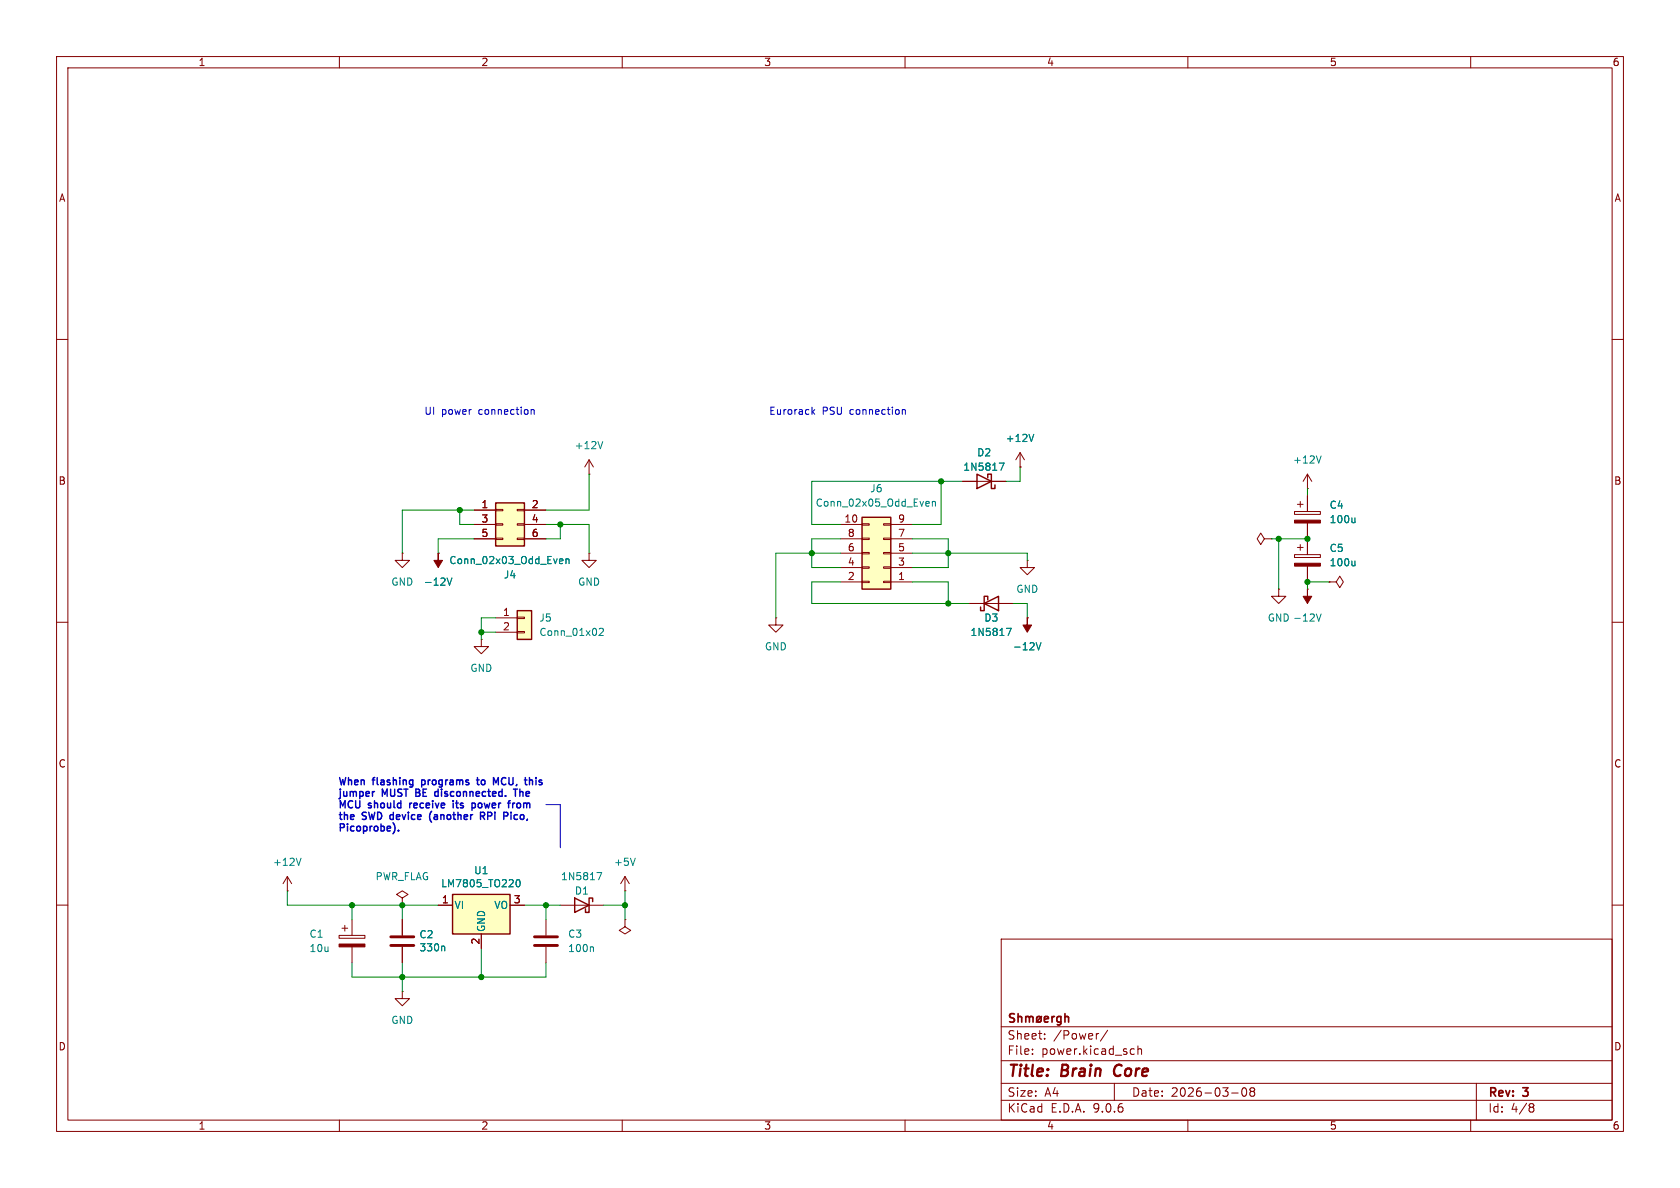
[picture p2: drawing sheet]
<svg xmlns="http://www.w3.org/2000/svg" width="297mm" height="210mm" viewBox="0 0 297 210" stroke-linecap="round" stroke-linejoin="round" font-family="sans-serif">
<g fill="none" stroke="#840000" stroke-width=".18">
<path d="M10 10h277v190h-277zM12 12h273v186h-273zM60 10v2M110 10v2M160 10v2M210 10v2M260 10v2M10 60h2M285 60h2M71.1 97.8v1.3h-1.3l1.3 1.2 1.3-1.2h-1.3M71.1 97.8h.1M77.5 97.8h.1"/>
<path d="M231.1 86.4h.1M231.1 83.8l-.7 1.3M231.1 83.8l.8 1.3M231.1 83.8v2.6M10 110h2M85.1 113v1.3h1.3l-1.3 1.3-1.3-1.3h1.3M85.1 113h.1M285 110h2M110.5 157.5h.1M110.5 154.9l-.8 1.3M110.5 154.9l.8 1.3M110.5 154.9v2.6"/>
<path d="M10 160h2M110.5 162.6v1.2l1 .7-1 .6-1-.6 1-.7M110.5 162.6h.1M177 166h108v32h-108zM285 160h2M60 198v2M110 198v2M160 198v2M177 194.5h108M177 191.5h108M177 187.5h108M177 181.5h108"/>
<path d="M182.5 186.3v.1M182.5 185.5v.1M184.7 183.6v.1M184.7 182.8v.1M194.2 182.7l-.2 .1M195.8 182.1l-1.3 2M197 191.5v3M200.1 185.4l.4 .1M200.5 186.3l-.4 .1M201.2 185.5l.2-.1 .3 .1 .1 .9M201.2 184.9v1.5M210 198v2"/>
<path d="M217.7 193.2h1.2M219.7 192.4l.2-.1a.81 .81 0 0 1 .6 .6 .81 .81 0 0 1-.3 .8l-.2 .1a.81 .81 0 0 1-.3-1.4zM221.2 192.9l-.2-.2 .2-.4 .5 .1 .1 .2-.3 .3M221.2 192.9l-.2 .3v.5l.2 .1 .5-.1 .1-.2-.1-.4-.2-.2M221.2 192.9h.3M260 198v2M261 191.5v6.5M270.6 195.1l.4 .1 .2 .2-.3 .3M270.6 195.7h.3M270.9 195.7l.2 .2 .1 .4-.2 .2-.4 .1"/>
</g>
<path d="M197.2 188.5a1.27 1.27 0 0 0 0 1.6" fill="none" stroke="#840000" stroke-width=".4"/>
<g fill="none" stroke="#840000" stroke-width=".3">
<path d="M179.3 179.3l-.5-.1-.2 .1v.5l.6 .2 .1 .4-.2 .3-.6-.1M180 179.8l.2-.1 .4 .1v.9M180 179.2v1.5M181.3 179.8l.5-.1 .2 .2M181.3 179.7v1M182 179.9l.2-.2 .4 .1v.9M182 179.9v.8M183.4 179.8l.4-.1 .3 .3v.4l-.3 .3-.4-.1-.1-.2v-.4zM184.1 179.7l-.9 1M186 179.7v1M186.4 179.7l-.3 .1-.1 .2M187.6 179.8l-.5-.1-.3 .3v.4l.2 .2h.6"/>
<path d="M187.6 179.7v1.2l-.3 .3-.4-.1M188.3 179.8l.2-.1 .3 .1 .1 .9M188.3 179.2v1.5M184.6 180.2l.7-.2v-.2l-.5-.1-.2 .2 .1 .7h.6"/>
</g>
<path d="M233.6 80.6l-.5 1.3M79 102.2l.5 1.2 .4-1.2M112.3 151.7l-.4 1.3" fill="none" stroke="#008484" stroke-width=".18"/>
<path d="M77.5 97.8v1.3h.7l-.7 1.2-.8-1.2h.8z" fill="#840000" stroke="#840000" stroke-width=".18"/>
<path d="M80 158.1h10.2v7h-10.2z" fill="#ffffc2"/>
<path d="M80 158.1h10.2v7h-10.2zM101.6 158.8l2.5 1.2-2.5 1.3zM104.8 159.4v-.6h-.7v2.5h-.6v-.6" fill="none" stroke="#840000" stroke-width=".25"/>
<g fill="none" stroke="#840000" stroke-width=".18">
<path d="M104.1 83.8h.1M104.1 97.8v1.3h-1.2l1.2 1.2 1.3-1.2h-1.3M104.1 97.8h.1M104.1 81.3l.8 1.3M104.1 81.3l-.7 1.3M104.1 81.3v2.5M137.2 109.2v1.3h1.2l-1.2 1.3-1.3-1.3h1.3M137.2 109.2h.1M50.8 157.5h.1M50.8 154.9l-.8 1.3M50.8 154.9l.8 1.3M50.8 154.9v2.6"/>
<path d="M71.1 158.8l1-.7-1-.6-1 .6 1 .7v1.2M59.9 165.4h4.6v.5h-4.6zM60.5 164.1h1M61 163.6v1M62.2 162.6v2.8M62.2 167.4v2.8M71.1 160h.1M71.1 175.3v1.2h1.3l-1.3 1.3-1.3-1.3h1.3M71.1 175.3h.1M77.5 160h2.5M85.1 165.1v2.5M90.2 160h2.5"/>
<path d="M96.5 162.6v2.8M96.5 167.4v2.8M99.1 160h7.6"/>
</g>
<path d="M106.6 78l-.5 1.3M53.2 151.7l-.4 1.3M91.4 155.6l.1-.1a.68 .68 0 0 1 .5 .6 .68 .68 0 0 1-.5 .7 .84 .84 0 0 1-.1-1.2zM105.5 154.2h.9l-.6 1.3M104.7 167.4l.2 .2v.6" fill="none" stroke="#008484" stroke-width=".18"/>
<path d="M94.5 165.6h4.1M94.5 167.1h4.1" fill="none" stroke="#840000" stroke-width=".51"/>
<path d="M59.9 166.9h4.6v.5h-4.6z" fill="#840000" stroke="#840000" stroke-width=".18"/>
<path d="M152.4 91.4h5.1v12.7h-5.1z" fill="#ffffc2"/>
<path d="M152.4 91.4h5.1v12.7h-5.1z" fill="none" stroke="#840000" stroke-width=".25"/>
<g fill="none" stroke="#840000" stroke-width=".18">
<path d="M148.6 97.8h3.8M148.6 95.3h3.8M148.6 92.7h3.8M152.4 97.7h1.3v.2h-1.3zM152.4 95.1h1.3v.3h-1.3zM152.4 92.6h1.3v.2h-1.3zM156.2 97.7h1.3v.2h-1.3zM156.2 95.1h1.3v.3h-1.3zM156.2 92.6h1.3v.2h-1.3zM157.5 97.8h3.8M157.5 95.3h3.8M157.5 92.7h3.8"/>
<path d="M148.6 102.9h3.8M148.6 100.3h3.8M152.4 102.7h1.3v.3h-1.3zM152.4 100.2h1.3v.3h-1.3zM156.2 102.7h1.3v.3h-1.3zM156.2 100.2h1.3v.3h-1.3zM157.5 102.9h3.8M157.5 100.3h3.8"/>
</g>
<path d="M163.9 88.6l.3 .1 .1 .2-.6 .2M164.2 89.4l-.3 .1M164.8 88.8l.2-.2 .3 .1 .1 .8M164.8 88.6v.9" fill="none" stroke="#008484" stroke-width=".18"/>
<path d="M87.6 88.9h5.1v7.6h-5.1z" fill="#ffffc2"/>
<path d="M87.6 88.9h5.1v7.6h-5.1z" fill="none" stroke="#840000" stroke-width=".25"/>
<g fill="none" stroke="#840000" stroke-width=".18">
<path d="M83.8 90.2h3.8M83.8 92.7h3.8M83.8 95.3h3.8M87.6 90h1.3v.3h-1.3zM87.6 92.6h1.3v.2h-1.3zM87.6 95.1h1.3v.3h-1.3zM91.4 90h1.3v.3h-1.3zM91.4 92.6h1.3v.2h-1.3zM91.4 95.1h1.3v.3h-1.3zM92.7 90.2h3.8M92.7 92.7h3.8M92.7 95.3h3.8"/>
<path d="M228.9 98h4.5v.6h-4.5zM229.4 96.8h1M229.9 96.3v1M231.1 95.3v2.7M231.1 104.1h.1M231.1 100.1v2.8M71.1 162.6v2.8M71.1 167.4v2.8"/>
</g>
<path d="M99.1 98.8l.4 .1v.2l-.6 .1M99.5 99.6h-.4M100.1 98.9l.1-.1 .3 .1 .1 .7M100.1 98.8v.8M239.5 99.2v.8M239.5 99.9l-.1 .1M232.7 108.5l.4 1.3 .5-1.3M78.4 167.2l.2 .2v.7" fill="none" stroke="#008484" stroke-width=".18"/>
<path d="M69.1 165.6h4.1M69.1 167.1h4.1" fill="none" stroke="#840000" stroke-width=".51"/>
<g fill="#840000" stroke="#840000" stroke-width=".18">
<path d="M231.1 104.1v1.3h.8l-.8 1.3-.7-1.3h.7z"/>
<path d="M228.9 99.6h4.5v.5h-4.5z"/>
</g>
<path d="M91.4 108h2.6v5h-2.6z" fill="#ffffc2"/>
<path d="M172.7 83.8l2.6 1.3-2.6 1.3zM174.6 84.5v-.7h.7v2.6h.6v-.7M91.4 108h2.6v5h-2.6zM174 106.7l2.5-1.3v2.6zM174.6 106v-.6h-.6v2.6h-.6v-.7" fill="none" stroke="#840000" stroke-width=".25"/>
<g fill="none" stroke="#840000" stroke-width=".18">
<path d="M77.5 97.8h.1M83.8 90.2h3.8M83.8 92.7h3.8M83.8 95.3h3.8M92.7 90.2h3.8M92.7 92.7h3.8M92.7 95.3h3.8M170.2 85.1h7.6M180.3 82.6h.1M180.3 80l-.7 1.3M180.3 80l.8 1.3M180.3 80v2.6"/>
<path d="M181.6 99.1v1.2h1.3l-1.3 1.3-1.3-1.3h1.3M181.6 99.1h.1M223.5 95.3l-.6-1.1-.7 1.1 .7 1 .6-1h1.3M224.8 95.3h.1M228.9 90.4h4.5v.5h-4.5zM229.4 89.2h1M229.9 88.6v1.1M231.1 87.6v2.8M231.1 92.5v5.5M87.6 109.2h3.8M87.6 111.8h3.8M91.4 109.1h1.3v.2h-1.3z"/>
<path d="M91.4 111.6h1.3v.3h-1.3zM171.4 106.7h7.7M181.6 109.2h.1M226.1 104.1v1.3h1.2l-1.2 1.3-1.3-1.3h1.3M226.1 104.1h.1M231.1 100.1v2.8M234.9 102.9h1.3l.7-1 .6 1-.6 1-.7-1M234.9 102.9h.1M71.1 162.6v2.8M71.1 167.4v2.8M77.5 160h2.5M85.1 165.1v2.5"/>
<path d="M90.2 160h2.5"/>
</g>
<g fill="none" stroke="#008484" stroke-width=".18">
<path d="M182.8 76.8l-.5 1.2M99.1 98.8l.4 .1v.2l-.6 .1M99.5 99.6h-.4M100.1 98.9l.1-.1 .3 .1 .1 .7M100.1 98.8v.8M176.7 81.9h.8l-.5 1.2M239.5 91.6v.8M239.5 99.2v.8M239.5 92.3l-.1 .1M239.5 99.9l-.1 .1M79 102.2l.5 1.2 .4-1.2M105.9 111.2l.5-.1 .3 .3-.8 .9h.8"/>
<path d="M177.9 111.1h.9l-.6 1.2M183.2 113.6l.4 1.3 .4-1.3M91.4 155.6l.1-.1a.68 .68 0 0 1 .5 .6 .68 .68 0 0 1-.5 .7 .84 .84 0 0 1-.1-1.2zM78.4 167.2l.2 .2v.7"/>
</g>
<g fill="#840000" stroke="#840000" stroke-width=".18">
<path d="M181.6 109.2v1.3h.8l-.8 1.3-.8-1.3h.8z"/>
<path d="M228.9 91.9h4.5v.6h-4.5z"/>
</g>
<path d="M93.9 72.5l.2-.1 .3 .1v.7M93.9 72.4v.8M143.7 72.8l.3 .4M144 72.4l-.5 .5M159.5 72.4v.8M159.5 72.5l.2-.1 .3 .1 .1 .7M96.5 142.2h2.6v7.7" fill="none" stroke="#0000c2" stroke-width=".18"/>
<g fill="none" stroke="#008400" stroke-width=".18">
<path d="M81.3 90.2v2.5h2.5M83.8 95.3h-6.3v2.5M83.8 90.2h-12.7v7.6M96.5 92.7h7.6v5.1M99.1 92.7v2.6h-2.6M104.1 83.8v6.4h-7.6M148.6 95.3h-5.1v5h5.1M148.6 97.8h-11.4v11.4M161.3 95.3h6.3v5h-6.3M161.3 97.8h20.3v1.3M166.4 85.1v7.6h-5.1M170.2 85.1h-26.7v7.6h5.1"/>
<path d="M180.3 82.6v2.5h-2.5M224.8 95.3h6.3M226.1 95.3v8.8M231.1 86.4v1.2M85.1 111.8h2.5M87.6 109.2h-2.5v3.8M148.6 102.9h-5.1v3.8h27.9M161.3 102.9h6.3v3.8M179.1 106.7h2.5v2.5M234.9 102.9h-3.8v1.2M50.8 157.5v2.5h26.7M110.5 157.5v5.1"/>
<path d="M62.2 170.2v2.5h34.3v-2.5M62.2 160v2.6M71.1 160v2.6M71.1 170.2v5.1M85.1 167.6v5.1M92.7 160h6.4M96.5 160v2.6M106.7 160h3.8"/>
</g>
<g fill="none" stroke="#0000c2" stroke-width=".25">
<path d="M66.1 139.9h.1M73.9 139.5h-.4v1.3h.5M74.6 137.9v1.2M74.6 138.7h.1M74.7 137.9h-.1M77 140h.5M84.2 137.9h.5M84.4 137.5v1l.3 .2M87.7 138.4l.4-.9v1.2M91.1 139.5v1.3M91.9 139.5v1.3M92 140h-.1"/>
<path d="M93.8 137.9l.3 .2v.6M69 144.1v.6M70.4 146.8v.1M72.4 142v.8M72.5 142.1l-.1 .1M73.5 140.1h.4M76.2 143.5a1.47 1.47 0 0 0 .1 1.8M77 140.7h.5M80.1 141.5v.2M80.1 142v.8M80.5 142h.5M83.6 142h.3l.1 .2v.5l-.4 .1"/>
<path d="M85 143.6v1.3M85.3 144.3l.4 .6M85.7 143.8l-.1 .4-.6 .1M90.3 144v.9M91 142h-.2M91.4 142.1v.6"/>
</g>
<g fill="#008400" stroke="#008400" stroke-width=".18">
<circle cx="99.1" cy="92.7" r=".46"/>
<circle cx="81.3" cy="90.2" r=".46"/>
<circle cx="85.1" cy="111.8" r=".46"/>
<circle cx="226.1" cy="95.3" r=".46"/>
<circle cx="231.1" cy="95.3" r=".46"/>
<circle cx="167.6" cy="106.7" r=".46"/>
<circle cx="231.1" cy="102.9" r=".46"/>
<circle cx="166.4" cy="85.1" r=".46"/>
<circle cx="143.5" cy="97.8" r=".46"/>
<circle cx="167.6" cy="97.8" r=".46"/>
<circle cx="71.1" cy="172.7" r=".46"/>
<circle cx="62.2" cy="160" r=".46"/>
<circle cx="71.1" cy="160" r=".46"/>
<circle cx="96.5" cy="160" r=".46"/>
<circle cx="110.5" cy="160" r=".46"/>
<circle cx="85.1" cy="172.7" r=".46"/>
</g>
<g font-size="2.8" fill="#840000">
<text x="178" y="190.9">Title:</text>
<text x="187.7" y="190.9">Brain</text>
<text x="197.8" y="190.9">Core</text>
</g>
<g font-size="2.1" fill="#840000">
<text x="178" y="184">Sheet:</text>
<text x="186.2" y="184">/Power/</text>
<text x="178" y="186.7">File:</text>
<text x="184.1" y="186.7">power.kicad_sch</text>
<text x="178" y="196.9">KiCad</text>
<text x="178" y="194.1">Size:</text>
<text x="184.7" y="194.1">A4</text>
<text x="185.7" y="196.9">E.D.A.</text>
<text x="193.3" y="196.9">9.0.6</text>
<text x="200" y="194.1">Date:</text>
<text x="207" y="194.1">2026-03-08</text>
<text x="263" y="194.3">Rev:</text>
<text x="263" y="196.9">Id:</text>
<text x="267.1" y="196.9">4/8</text>
<text x="269.4" y="194.3">3</text>
</g>
<g font-size="1.8" fill="#840000">
<text x="35" y="11.9">1</text>
<text x="85" y="11.9">2</text>
<text x="135" y="11.9">3</text>
<text x="185" y="11.9">4</text>
<text x="235" y="11.9">5</text>
<text x="285" y="11.9">6</text>
<text x="10.3" y="35.9">A</text>
<text x="285.3" y="35.9">A</text>
<text x="10.3" y="85.9">B</text>
<text x="85" y="89.9">1</text>
<text x="93.9" y="89.9">2</text>
<text x="285.3" y="85.9">B</text>
<text x="85" y="92.5">3</text>
<text x="85" y="95">5</text>
<text x="93.9" y="92.5">4</text>
<text x="93.9" y="95">6</text>
<text x="149.2" y="92.5">10</text>
<text x="149.8" y="95">8</text>
<text x="158.7" y="95">7</text>
<text x="158.7" y="92.5">9</text>
<text x="149.8" y="100.1">4</text>
<text x="149.8" y="97.5">6</text>
<text x="158.7" y="100.1">3</text>
<text x="158.7" y="97.5">5</text>
<text x="149.8" y="102.6">2</text>
<text x="158.7" y="102.6">1</text>
<text x="88.8" y="109">1</text>
<text x="88.8" y="111.5">2</text>
<text x="10.3" y="135.9">C</text>
<text x="285.3" y="135.9">C</text>
<text x="78" y="159.8">1</text>
<text x="90.7" y="159.8">3</text>
<text x="84.8" y="167.1" transform="rotate(-90 84.8 167.1)">2</text>
<text x="10.3" y="185.9">D</text>
<text x="285.3" y="185.9">D</text>
<text x="35" y="199.9">1</text>
<text x="85" y="199.9">2</text>
<text x="135" y="199.9">3</text>
<text x="185" y="199.9">4</text>
<text x="235" y="199.9">5</text>
<text x="285" y="199.9">6</text>
</g>
<g font-size="1.8" fill="#0000c2">
<text x="74.9" y="73.4">UI</text>
<text x="78" y="73.4">power</text>
<text x="84.7" y="73.4">connection</text>
<text x="135.9" y="73.4">Eurorack</text>
<text x="145.3" y="73.4">PSU</text>
<text x="150.3" y="73.4">connection</text>
<text x="59.7" y="138.9">When</text>
<text x="59.7" y="140.9">jumper</text>
<text x="59.7" y="143">MCU</text>
<text x="65.2" y="143">should</text>
<text x="66" y="138.9">flashing</text>
<text x="67.6" y="140.9">MUST</text>
<text x="73" y="143">receive</text>
<text x="74.1" y="140.9">BE</text>
<text x="75.1" y="138.9">programs</text>
<text x="78" y="140.9">disconnected.</text>
<text x="81.2" y="143">its</text>
<text x="85" y="143">power</text>
<text x="85.5" y="138.9">to</text>
<text x="88.8" y="138.9">MCU,</text>
<text x="92" y="143">from</text>
<text x="92.5" y="140.9">The</text>
<text x="94.9" y="138.9">this</text>
<text x="59.7" y="145">the</text>
<text x="59.7" y="147.1">Picoprobe).</text>
<text x="64.1" y="145">SWD</text>
<text x="69.5" y="145">device</text>
<text x="77" y="145">(another</text>
<text x="86.5" y="145">RPi</text>
<text x="91.1" y="145">Pico,</text>
</g>
<g font-size="1.8" fill="#008484">
<text x="101.5" y="79.6">+12V</text>
<text x="170.2" y="83.4">1N5817</text>
<text x="172.6" y="80.9">D2</text>
<text x="177.7" y="78.3">+12V</text>
<text x="228.5" y="82.1">+12V</text>
<text x="144.1" y="89.8">Conn_02x05_Odd_Even</text>
<text x="153.7" y="87.2">J6</text>
<text x="235" y="90.1">C4</text>
<text x="235" y="92.7">100u</text>
<text x="79.3" y="99.9">Conn_02x03_Odd_Even</text>
<text x="235" y="97.8">C5</text>
<text x="235" y="100.3">100u</text>
<text x="69.1" y="103.7">GND</text>
<text x="74.8" y="103.7">-12V</text>
<text x="89" y="102.5">J4</text>
<text x="102.1" y="103.7">GND</text>
<text x="179.6" y="105">GND</text>
<text x="95.3" y="110.1">J5</text>
<text x="95.3" y="112.6">Conn_01x02</text>
<text x="171.5" y="112.6">1N5817</text>
<text x="173.9" y="110.1">D3</text>
<text x="224" y="110.1">GND -12V</text>
<text x="83.1" y="119">GND</text>
<text x="135.1" y="115.2">GND</text>
<text x="179" y="115.2">-12V</text>
<text x="48.2" y="153.3">+12V</text>
<text x="66.3" y="155.8">PWR_FLAG</text>
<text x="83.7" y="154.7">U1</text>
<text x="99.1" y="155.8">1N5817</text>
<text x="108.5" y="153.3">+5V</text>
<text x="77.9" y="157">LM7805_TO220</text>
<text x="80.3" y="160.9">VI</text>
<text x="87.3" y="160.9">VO</text>
<text x="101.5" y="158.3">D1</text>
<text x="54.6" y="166">C1</text>
<text x="74.1" y="166.1">C2</text>
<text x="86" y="164.8" transform="rotate(-90 86 164.8)">GND</text>
<text x="100.3" y="166">C3</text>
<text x="54.6" y="168.5">10u</text>
<text x="74.1" y="168.4">330n</text>
<text x="100.3" y="168.5">100n</text>
<text x="69.1" y="181.2">GND</text>
</g>
</svg>
